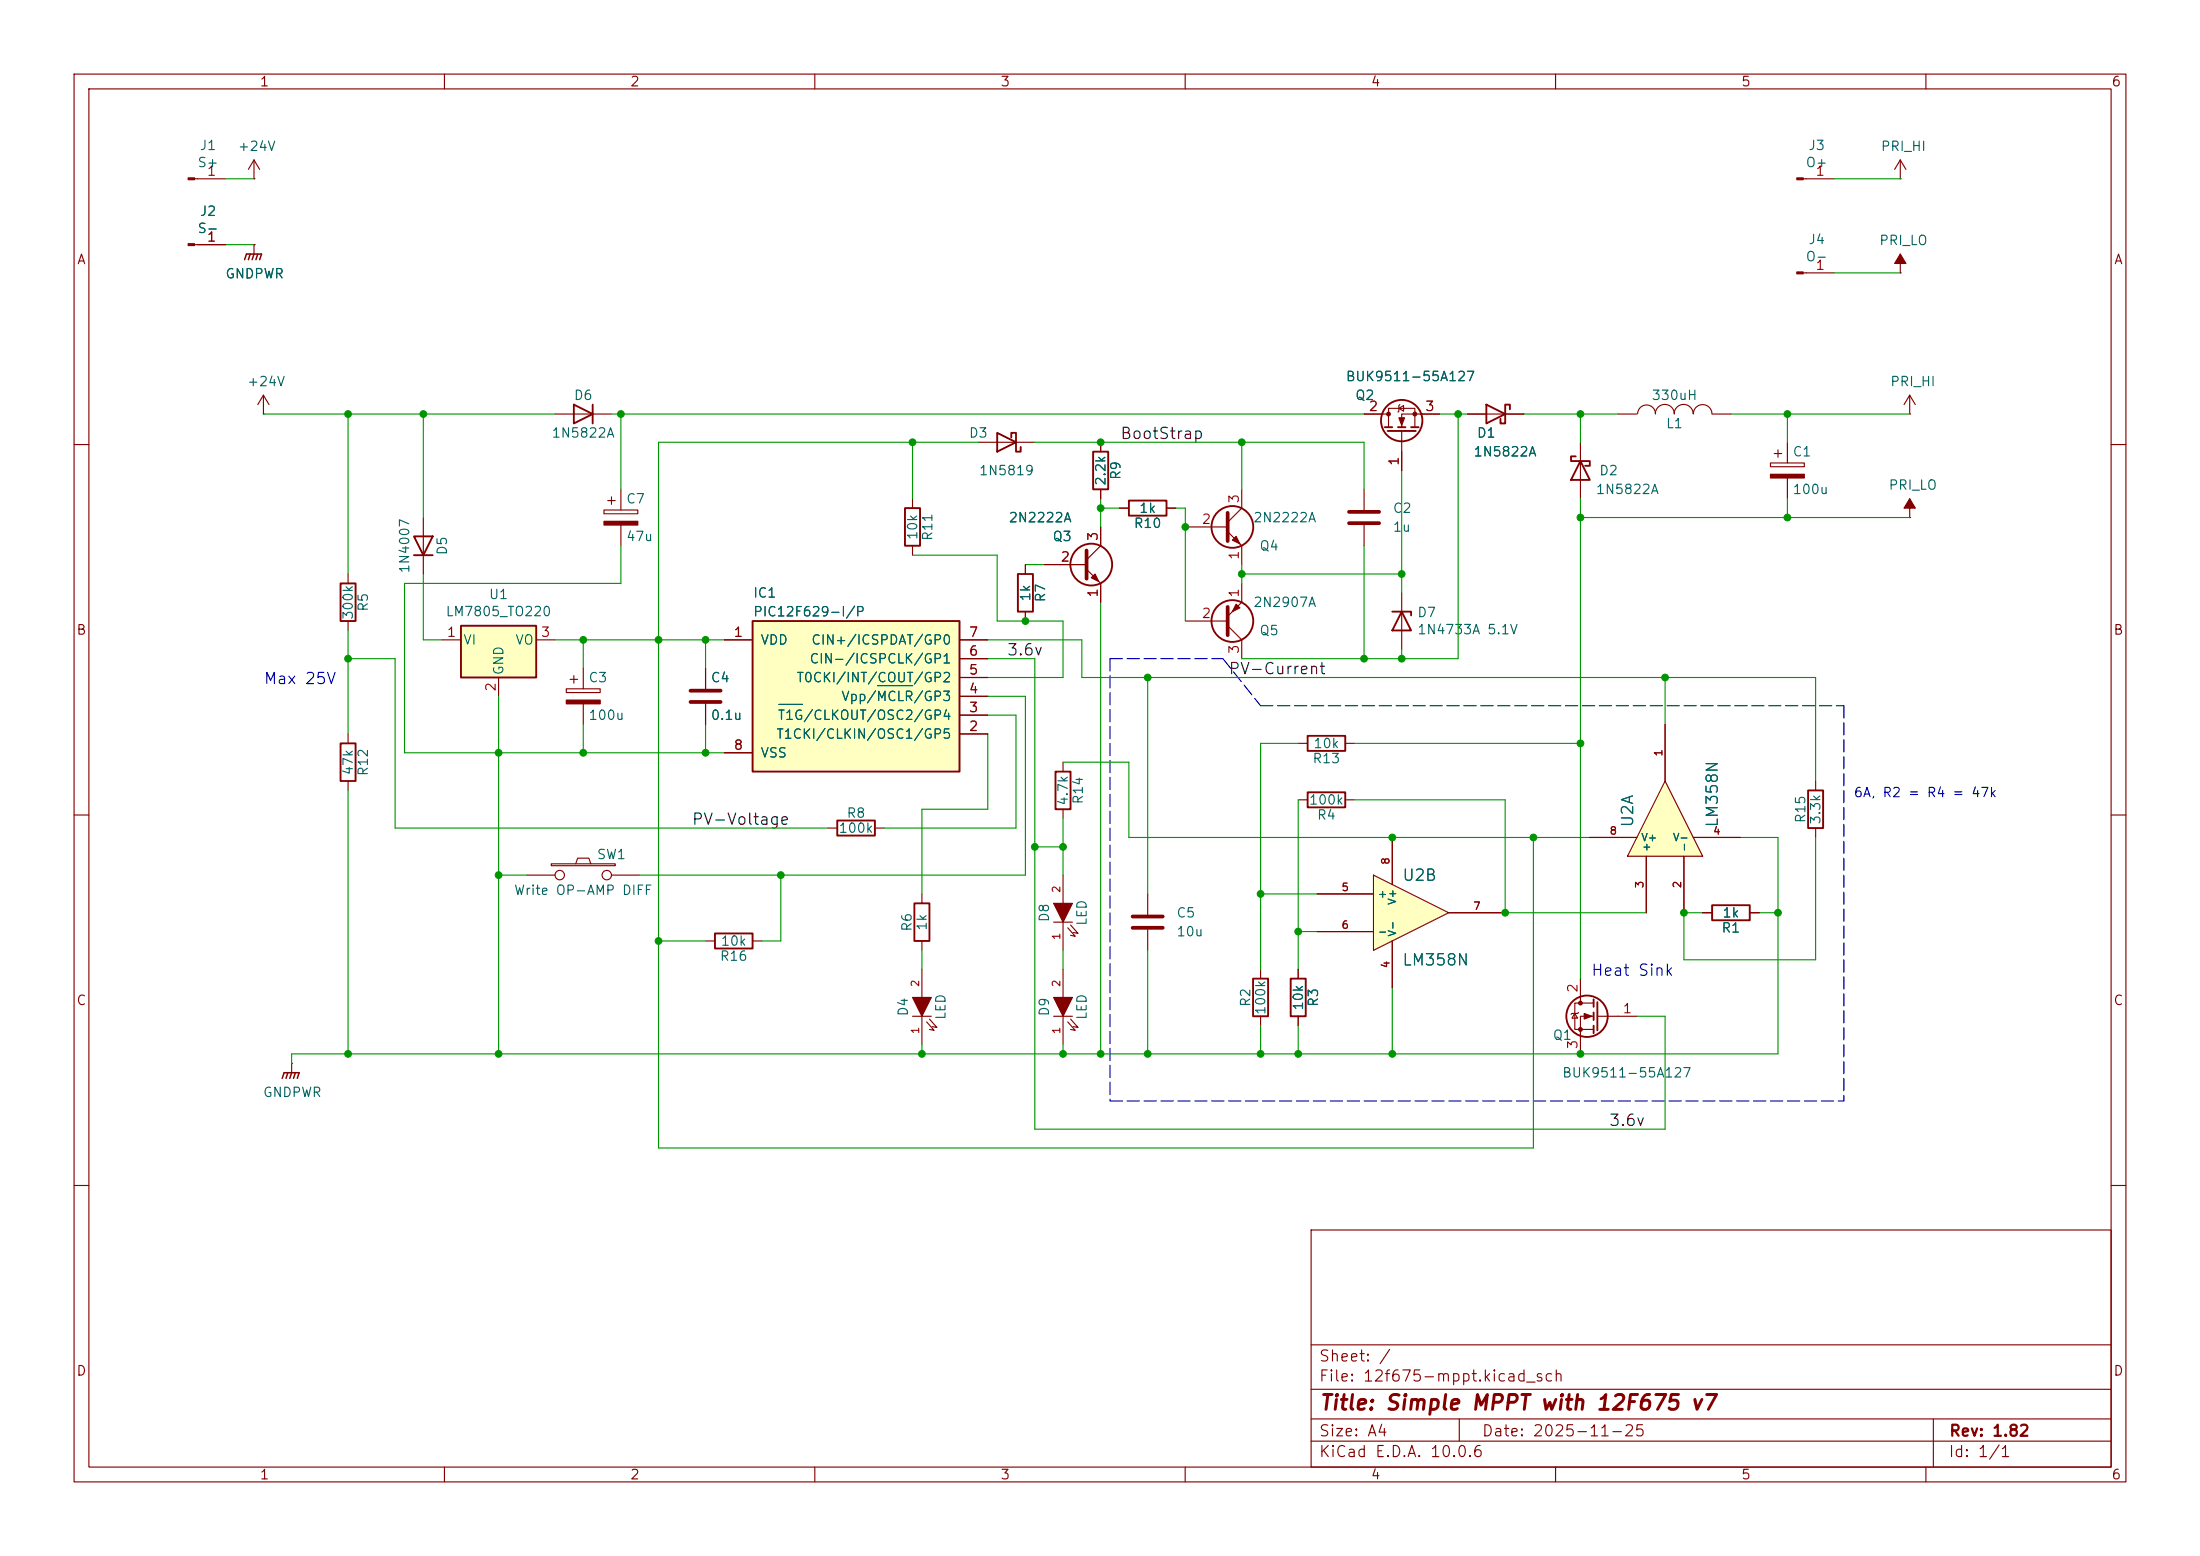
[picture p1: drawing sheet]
<svg xmlns="http://www.w3.org/2000/svg" width="297mm" height="210mm" viewBox="0 0 297 210" stroke-linecap="round" stroke-linejoin="round" font-family="sans-serif">
<g fill="none" stroke="#840000" stroke-width=".15">
<path d="M10 10h277v190h-277zM12 12h273v186h-273zM60 10v2M110 10v2M160 10v2M210 10v2M260 10v2M26.3 33h4.2M26.3 24.1h4.2M34.3 24.1h.1M34.3 33h.1M34.3 21.6l-.8 1.3"/>
<path d="M34.3 21.6l.8 1.3M34.3 21.6v2.5M34.3 33v1.3M74.9 55.9h7.6M198.1 55.9h7.6M218.4 55.9h2.6M221.1 55.9a1.21 1.21 0 0 1 1.2-1.2 1.21 1.21 0 0 1 1.2 1.2M223.5 55.9a1.28 1.28 0 0 1 1.3-1.3 1.28 1.28 0 0 1 1.2 1.3 1.27 1.27 0 0 1 1.3-1.3 1.27 1.27 0 0 1 1.3 1.3 1.27 1.27 0 0 1 1.2-1.3 1.27 1.27 0 0 1 1.3 1.3M231.1 55.9h2.6M10 60h2M47 77.5v1.2M57.1 69.9v7.6"/>
<path d="M138.4 76.2v1.3M141 76.2h5.7M146.7 76.8l1.9 1.9v2.6M148.6 71.1v2.6l-1.9 1.9M285 60h2M47 83.8v1.3M47 99.1v1.2M138.4 82.6v1.2M10 110h2M47 105.4v1.3M111.8 111.8h1.2M118.1 111.8h1.3"/>
<path d="M143.5 102.9v1.2M143.5 109.2v1.3M285 110h2M124.5 120.7v1.2M124.5 127v1.3M10 160h2M177 166h108v32h-108zM285 160h2M60 198v2M110 198v2M160 198v2M177 194.5h108"/>
<path d="M177 191.5h108M177 187.5h108M177 181.5h108M197 191.5v3M210 198v2M260 198v2M261 191.5v6.5"/>
</g>
<g fill="none" stroke="#840000" stroke-width=".25">
<path d="M77.5 54.6l2.5 1.3-2.5 1.3zM80 54.6v2.6M200.7 54.6l2.5 1.3-2.5 1.3zM203.8 55.2v-.6h-.6v2.6h-.6v-.7M46 78.7h2v5.1h-2zM55.9 72.4h2.5l-1.3 2.5zM55.9 74.9h2.5M137.4 77.5h2v5.1h-2zM46 100.3h2v5.1h-2zM113 110.7h5.1v2.1h-5.1zM142.5 104.1h2v5.1h-2zM123.4 121.9h2.1v5.1h-2.1z"/>
<circle cx="147.3" cy="76.2" r="2.82"/>
</g>
<path d="M33 35.1l.3-.8h2l-.2 .8M33.8 34.3l-.3 .8M34.3 34.3l-.3 .8M34.8 34.3l-.3 .8" fill="none" stroke="#840000" stroke-width=".2"/>
<g fill="#840000" stroke="#840000" stroke-width=".15">
<path d="M25.4 32.9h.9v.2h-.9z"/>
<path d="M25.4 24h.9v.3h-.9z"/>
<path d="M147.3 78l.5-.5 .5 1z"/>
</g>
<path d="M146.7 74.3v3.8" fill="none" stroke="#840000" stroke-width=".51"/>
<path d="M62.2 84.5h10.2v6.9h-10.2z" fill="#ffffc2"/>
<path d="M134.6 58.4l2.6 1.3-2.6 1.3zM136.5 59.1v-.7h.7v2.6h.6v-.7M212.7 61.6h-.6v.6h2.5v.7h-.6M213.4 62.2l1.2 2.6h-2.5zM62.2 84.5h10.2v6.9h-10.2zM176.5 106.9h5.1v2.1h-5.1zM169.2 132.1h2v5.1h-2zM174.2 132.1h2.1v5.1h-2.1z" fill="none" stroke="#840000" stroke-width=".25"/>
<g fill="none" stroke="#840000" stroke-width=".15">
<path d="M132.1 59.7h7.6M213.4 59.7v7.6M59.7 86.4h2.5M67.3 91.4v2.6M72.4 86.4h2.5M71.1 118.1h3.8M74.4 116.6h8.7v.2h-8.7zM77.7 116.6l.3-.8h1.5l.3 .8M82.5 118.1h3.9M143.5 118.1v3.8M175.3 108h1.2M181.6 108h1.3"/>
<path d="M123.2 137.2h2.5M124.5 130.8v3.8M124.5 137.2v3.8M125.1 137.9l1 1.2-.6-.2M125.5 137.5l1 1.2-.6-.1M142.2 137.2h2.6M142.2 124.5h2.6M143.5 124.5v3.8M143.5 130.8v3.8M143.5 137.2v3.8M144.1 137.9l1.1 1.2-.7-.2M144.1 125.2l1.1 1.2-.7-.2"/>
<path d="M144.5 137.5l1 1.2-.6-.1M144.5 124.8l1 1.2-.6-.1M154.9 120.7v2.7M154.9 125.5v2.8M170.2 130.8v1.3M170.2 137.2v1.2M175.3 130.8v1.3M175.3 137.2v1.2M39.4 143.5h.1M39.4 143.5v1.3"/>
<circle cx="75.6" cy="118.1" r=".63"/>
<circle cx="81.9" cy="118.1" r=".63"/>
</g>
<g fill="#840000" stroke="#840000" stroke-width=".15">
<path d="M142.2 134.6h2.6l-1.3 2.6z"/>
<path d="M142.2 121.9h2.6l-1.3 2.6z"/>
<path d="M123.2 134.6h2.5l-1.2 2.6z"/>
</g>
<path d="M38.1 145.5l.3-.7h2l-.3 .7M38.9 144.8l-.3 .7M39.4 144.8l-.3 .7M39.9 144.8l-.3 .7" fill="none" stroke="#840000" stroke-width=".2"/>
<path d="M152.9 123.7h4.1M152.9 125.2h4.1" fill="none" stroke="#840000" stroke-width=".51"/>
<path d="M101.6 83.8h27.9v20.3h-27.9z" fill="#ffffc2"/>
<g fill="none" stroke="#840000" stroke-width=".25">
<path d="M186.9 57.7h1.1M187.3 58.2h3.8M188.7 57.7h1M190.5 57.7h1M122.2 68.6h2v5.1h-2zM147.6 61h2v5h-2zM152.4 67.6h5.1v2h-5.1zM101.6 83.8h27.9v20.3h-27.9zM176.5 99.3h5.1v2h-5.1zM188 82.6h2.5v.5M189.2 82.6l1.3 2.5h-2.5zM96.5 126h5.1v2h-5.1z"/>
<circle cx="189.2" cy="56.8" r="2.79"/>
<circle cx="166.4" cy="71.1" r="2.82"/>
<circle cx="166.4" cy="83.8" r="2.82"/>
</g>
<g fill="none" stroke="#840000" stroke-width=".15">
<path d="M243.4 24.1h4.2M35.6 55.9h.1M35.6 53.3l-.8 1.3M35.6 53.3l.7 1.3M35.6 53.3v2.6M148.6 59.7v1.3M184.1 55.9h3.4M187.5 57.7v-2.6h3.5v2.6M188.8 55.1l.7-.4v.8zM189 54.6l-.2 .1v.8l-.1 .1M189.2 58.2v5.3M194.3 55.9h-5.1v1.8"/>
<path d="M81.5 68.8h4.6v.5h-4.6zM82 67.6h1.1M82.5 67.1v1M83.8 66v2.8M83.8 70.9v2.8M123.2 67.3v1.3M123.2 73.7v1.2M148.6 66v1.3M151.1 68.6h1.3M157.5 68.6h1.2M160 71.1h5.7M165.7 71.8l1.9 1.9v2.5"/>
<path d="M167.6 78.7v2.6l-1.9 1.9M167.6 66v2.6l-1.9 1.9M184.1 66v2.8M184.1 70.9v2.8M76.5 93h4.5v.5h-4.5zM77 91.7h1M77.5 91.2v1M78.7 90.2v2.8M78.7 95v2.8M95.2 90.2v2.8M95.2 95v2.8M97.8 86.4h3.8"/>
<path d="M129.5 86.4h3.8M129.5 99.1h3.8M129.5 96.5h3.8M129.5 94h3.8M129.5 91.4h3.8M129.5 88.9h3.8M160 83.8h5.7M165.7 84.5l1.9 1.9v2.5M189.2 80v7.6M97.8 101.6h3.8M175.3 100.3h1.2M181.6 100.3h1.3"/>
<path d="M95.2 127h1.3M101.6 127h1.3"/>
</g>
<path d="M105.1 95.1h3.2M118.5 92.5h4.7" fill="none" stroke="#006464" stroke-width=".15"/>
<g fill="#840000" stroke="#840000" stroke-width=".15">
<path d="M188.8 56.4h.8l-.4 1z"/>
<path d="M242.6 24h.8v.3h-.8z"/>
<path d="M166.4 72.9l.5-.5 .5 1z"/>
<path d="M166.9 81.5l.5 .5-1 .6z"/>
<path d="M76.5 94.5h4.5v.5h-4.5z"/>
<path d="M81.5 70.4h4.6v.5h-4.6z"/>
<circle cx="187.5" cy="55.9" r=".25"/>
<circle cx="191" cy="55.9" r=".25"/>
</g>
<path d="M165.7 69.2v3.8M182.1 69.1h4.1M182.1 70.6h4.1M93.2 93.2h4.1M93.2 94.7h4.1M165.7 81.9v3.8" fill="none" stroke="#840000" stroke-width=".51"/>
<path d="M224.8 105.4l5.1 10.2h-10.2z" fill="#ffffc2"/>
<path d="M224.8 97.8v7.6M214.6 113h6.4M222.2 115.6v7.6M224.8 105.4l5.1 10.2h-10.2zM227.3 115.6v7.6M228.6 113h6.3M229.9 123.2h1.2M236.2 123.2h1.3" fill="none" stroke="#840000" stroke-width=".15"/>
<path d="M231.1 122.2h5.1v2h-5.1z" fill="none" stroke="#840000" stroke-width=".25"/>
<path d="M185.4 118.1l10.2 5.1-10.2 5.1z" fill="#ffffc2"/>
<g fill="none" stroke="#840000" stroke-width=".15">
<path d="M26.7 33h3.8M34.3 33h.1M243.4 36.8h4.2M256.5 24.1h.1M256.5 36.8h.1M256.5 21.6l-.7 1.3M256.5 21.6l.8 1.3M256.5 21.6v2.5M256.5 34.3v2.5M148.6 59.7v1.3M184.1 55.9h2.6M191.8 55.9h2.5"/>
<path d="M198.1 55.9h2.6M203.2 55.9h2.5M241.3 59.7v2.8M257.8 55.9h.1M257.8 53.3l-.8 1.3M257.8 53.3l.8 1.3M257.8 53.3v2.6M138.4 76.2v1.3M141 76.2h5.7M148.6 66v1.3M148.6 71.1v2.6M148.6 78.7v2.6"/>
<path d="M151.1 68.6h1.3M157.5 68.6h1.2M189.2 61v2.5M239 62.5h4.6v.5h-4.6zM239.5 61.2h1M240 60.7v1M241.3 64.5v2.8M257.8 69.9h.1M257.8 67.3v2.6M95.2 90.2v2.8M95.2 95v2.8M97.8 86.4h3.8"/>
<path d="M129.5 86.4h3.8M129.5 99.1h3.8M129.5 96.5h3.8M129.5 94h3.8M129.5 91.4h3.8M129.5 88.9h3.8M138.4 82.6v1.2M224.8 97.8v7.6M97.8 101.6h3.8M185.4 118.1l10.2 5.1-10.2 5.1zM188 113v6.4M214.6 113h6.4"/>
<path d="M222.2 115.6v7.6M227.3 115.6v7.6M228.6 113h6.3M245.1 105.4v1.3M245.1 111.8v1.2M175.3 130.8v1.3M175.3 137.2v1.2M177.8 120.7h7.6M177.8 125.7h7.6M188 127v6.4M195.6 123.2h7.6M212.6 136.8l.4 .6h-.8z"/>
<path d="M213.1 136.7l-.1 .1h-.8l-.1 .1M213.4 132.1v3.3M215.1 135.4h-2.5v3.5h2.5M215.1 137.2h-1.7v5M215.6 137.2h5.4M229.9 123.2h1.2M236.2 123.2h1.3"/>
</g>
<g fill="none" stroke="#840000" stroke-width=".25">
<path d="M244.1 106.7h2v5.1h-2zM215.1 134.9v1M215.1 136.7v1M215.1 138.4v1M215.6 135.3v3.8"/>
<circle cx="214.2" cy="137.2" r="2.79"/>
</g>
<g fill="#840000" stroke="#840000" stroke-width=".15">
<path d="M213.9 136.8l1 .4-1 .3z"/>
<path d="M256.5 34.3l.8 1.3h-1.5z"/>
<path d="M242.6 36.7h.8v.3h-.8z"/>
<path d="M239 64h4.6v.5h-4.6z"/>
<path d="M257.8 67.3l.8 1.3h-1.6z"/>
<circle cx="213.4" cy="135.4" r=".25"/>
<circle cx="213.4" cy="138.9" r=".25"/>
</g>
<path d="M149.9 88.9v59.7M149.9 88.9h15.2M165.1 88.9l5.1 6.4M170.2 95.3h78.7M248.9 95.3v53.3M149.9 148.6h99" fill="none" stroke="#0000c2" stroke-width=".15" stroke-dasharray="1.7 .6"/>
<g fill="none" stroke="#009600" stroke-width=".15">
<path d="M30.5 33h3.8M30.5 24.1h3.8M247.6 36.8h8.9M247.6 24.1h8.9M35.6 55.9h39.3M47 55.9v21.6M57.1 55.9v14M82.5 55.9h101.6M83.8 55.9v10.1M123.2 59.7v7.6M132.1 59.7h-43.2v95.2h118.1v-41.9M139.7 59.7h44.4v6.3"/>
<path d="M167.6 59.7v6.3M194.3 55.9h3.8M196.8 55.9v33h-29.2M205.7 55.9h12.7M213.4 55.9v3.8M233.7 55.9h24.1M241.3 55.9v3.8M57.1 77.5v8.9h2.6M83.8 73.7v5h-29.2v22.9h43.2M123.2 74.9h11.4v8.9h8.9v7.6h-10.2M138.4 76.2h2.6M148.6 67.3v3.8"/>
<path d="M148.6 68.6h2.5M158.7 68.6h1.3v15.2M167.6 76.2v2.5M167.6 77.5h21.6M184.1 73.7v15.2M189.2 63.5v16.5M213.4 67.3v64.8M213.4 69.9h44.4M241.3 67.3v2.6M47 88.9h6.3v22.9h58.5M47 85.1v14M67.3 94v48.2"/>
<path d="M74.9 86.4h22.9M78.7 86.4v3.8M78.7 97.8v3.8M95.2 86.4v3.8M95.2 97.8v3.8M133.3 99.1v10.1h-8.8v11.5M133.3 94h5.1v24.1h-52M133.3 86.4h12.7v5h99.1v14M133.3 88.9h6.4v63.5h85.1v-15.2h-3.8M133.3 96.5h3.9v15.3h-17.8M148.6 81.3v60.9M154.9 91.4v29.3"/>
<path d="M189.2 87.6v1.3M224.8 91.4v6.4M47 106.7v35.5M67.3 118.1h3.8M105.4 118.1v8.9h-2.5M139.7 114.3h3.8M143.5 110.5v7.6M143.5 102.9h8.9v10.1h62.2M175.3 100.3h-5.1v30.5M175.3 108v22.8M182.9 108h20.3v15.2h19M182.9 100.3h30.5"/>
<path d="M234.9 113h5.1v29.2h-200.6v1.3M245.1 113v16.5h-17.8v-6.3h2.6M88.9 127h6.3M124.5 128.3v2.5M143.5 128.3v2.5M154.9 128.3v13.9M170.2 138.4v3.8M170.2 120.7h7.6M175.3 138.4v3.8M175.3 125.7h2.5M188 133.4v8.8M237.5 123.2h2.5"/>
<path d="M124.5 141v1.2M143.5 141v1.2"/>
</g>
<path d="M105.1 95.1h3.2M118.5 92.5h4.7" fill="none" stroke="#006464" stroke-width=".15"/>
<g fill="#009600" stroke="#009600" stroke-width=".14">
<circle cx="47" cy="88.9" r=".46"/>
<circle cx="78.7" cy="101.6" r=".46"/>
<circle cx="67.3" cy="101.6" r=".46"/>
<circle cx="47" cy="142.2" r=".46"/>
<circle cx="138.4" cy="83.8" r=".46"/>
<circle cx="148.6" cy="59.7" r=".46"/>
<circle cx="88.9" cy="86.4" r=".46"/>
<circle cx="78.7" cy="86.4" r=".46"/>
<circle cx="95.2" cy="86.4" r=".46"/>
<circle cx="57.1" cy="55.9" r=".46"/>
<circle cx="123.2" cy="59.7" r=".46"/>
<circle cx="83.8" cy="55.9" r=".46"/>
<circle cx="47" cy="55.9" r=".46"/>
<circle cx="67.3" cy="118.1" r=".46"/>
<circle cx="88.9" cy="127" r=".46"/>
<circle cx="67.3" cy="142.2" r=".46"/>
<circle cx="105.4" cy="118.1" r=".46"/>
<circle cx="95.2" cy="101.6" r=".46"/>
<circle cx="124.5" cy="142.2" r=".46"/>
<circle cx="188" cy="113" r=".46"/>
<circle cx="207" cy="113" r=".46"/>
<circle cx="227.3" cy="123.2" r=".46"/>
<circle cx="203.2" cy="123.2" r=".46"/>
<circle cx="241.3" cy="55.9" r=".46"/>
<circle cx="213.4" cy="100.3" r=".46"/>
<circle cx="224.8" cy="91.4" r=".46"/>
<circle cx="241.3" cy="69.9" r=".46"/>
<circle cx="196.8" cy="55.9" r=".46"/>
<circle cx="213.4" cy="55.9" r=".46"/>
<circle cx="240" cy="123.2" r=".46"/>
<circle cx="213.4" cy="69.9" r=".46"/>
<circle cx="139.7" cy="114.3" r=".46"/>
<circle cx="148.6" cy="142.2" r=".46"/>
<circle cx="143.5" cy="142.2" r=".46"/>
<circle cx="184.1" cy="88.9" r=".46"/>
<circle cx="154.9" cy="91.4" r=".46"/>
<circle cx="143.5" cy="114.3" r=".46"/>
<circle cx="148.6" cy="68.6" r=".46"/>
<circle cx="160" cy="71.1" r=".46"/>
<circle cx="167.6" cy="59.7" r=".46"/>
<circle cx="167.6" cy="77.5" r=".46"/>
<circle cx="189.2" cy="77.5" r=".46"/>
<circle cx="154.9" cy="142.2" r=".46"/>
<circle cx="170.2" cy="142.2" r=".46"/>
<circle cx="175.3" cy="142.2" r=".46"/>
<circle cx="189.2" cy="88.9" r=".46"/>
<circle cx="170.2" cy="120.7" r=".46"/>
<circle cx="175.3" cy="125.7" r=".46"/>
<circle cx="188" cy="142.2" r=".46"/>
<circle cx="213.4" cy="142.2" r=".46"/>
</g>
<text font-size="2" fill="#840000" x="178" y="190.8">Title: Simple MPPT with 12F675 v7</text>
<g font-size="1.5" fill="#0f0f0f">
<text x="151.1" y="59.6">BootStrap</text>
<text x="135.8" y="88.9">3.6v</text>
<text x="165.8" y="91.4">PV-Current</text>
<text x="93.3" y="111.7">PV-Voltage</text>
<text x="217.1" y="152.4">3.6v</text>
</g>
<g font-size="1.5" fill="#0000c2">
<text x="35.5" y="92.7">Max 25V</text>
<text x="214.7" y="132.1">Heat Sink</text>
</g>
<g font-size="1.5" fill="#006464">
<text x="220.9" y="111.8" transform="rotate(-90 220.9 111.8)">U2A</text>
<text x="232.3" y="111.8" transform="rotate(-90 232.3 111.8)">LM358N</text>
<text x="189.2" y="119.3">U2B</text>
<text x="189.2" y="130.7">LM358N</text>
</g>
<g font-size="1.5" fill="#840000">
<text x="178" y="184.1">Sheet: /</text>
<text x="178" y="186.8">File: 12f675-mppt.kicad_sch</text>
<text x="178" y="197">KiCad E.D.A. 10.0.6</text>
<text x="178" y="194.2">Size: A4</text>
<text x="200" y="194.2">Date: 2025-11-25</text>
<text x="263" y="197">Id: 1/1</text>
<text x="263" y="194.2">Rev: 1.82</text>
</g>
<g font-size="1.3" fill="#840000">
<text x="35" y="12">1</text>
<text x="85" y="12">2</text>
<text x="135" y="12">3</text>
<text x="185" y="12">4</text>
<text x="235" y="12">5</text>
<text x="285" y="12">6</text>
<text x="10.3" y="36">A</text>
<text x="285.3" y="36">A</text>
<text x="10.2" y="86">B</text>
<text x="285.2" y="86">B</text>
<text x="10.2" y="136">C</text>
<text x="285.2" y="136">C</text>
<text x="10.2" y="186">D</text>
<text x="285.2" y="186">D</text>
<text x="35" y="200">1</text>
<text x="85" y="200">2</text>
<text x="135" y="200">3</text>
<text x="185" y="200">4</text>
<text x="235" y="200">5</text>
<text x="285" y="200">6</text>
</g>
<g font-size="1.3" fill="#006464">
<text x="26.6" y="22.9">S+</text>
<text x="26.9" y="20.6">J1</text>
<text x="32" y="20.7">+24V</text>
<text x="243.7" y="22.9">O+</text>
<text x="244" y="20.6">J3</text>
<text x="253.8" y="20.7">PRI_HI</text>
<text x="26.9" y="29.5">J2</text>
<text x="26.6" y="31.8">S-</text>
<text x="243.7" y="35.6">O-</text>
<text x="244" y="33.3">J4</text>
<text x="253.6" y="33.4">PRI_LO</text>
<text x="30.3" y="37.9">GNDPWR</text>
<text x="33.3" y="52.4">+24V</text>
<text x="181.6" y="51.8">BUK9511-55A127</text>
<text x="255.1" y="52.4">PRI_HI</text>
<text x="74.4" y="59.4">1N5822A</text>
<text x="77.4" y="54.3">D6</text>
<text x="130.7" y="59.4">D3</text>
<text x="182.9" y="54.3">Q2</text>
<text x="199.3" y="59.4">D1</text>
<text x="222.9" y="54.3">330uH</text>
<text x="224.8" y="58.1">L1</text>
<text x="132.1" y="64.5">1N5819</text>
<text x="149.6" y="65.7" transform="rotate(-90 149.6 65.7)">2.2k</text>
<text x="151.6" y="64.9" transform="rotate(-90 151.6 64.9)">R9</text>
<text x="198.8" y="61.9">1N5822A</text>
<text x="215.8" y="64.5">D2</text>
<text x="241.9" y="61.9">C1</text>
<text x="84.4" y="68.3">C7</text>
<text x="136.1" y="70.8">2N2222A</text>
<text x="153" y="71.6">R10</text>
<text x="153.7" y="69.5">1k</text>
<text x="169.1" y="70.8">2N2222A</text>
<text x="187.9" y="69.5">C2</text>
<text x="215.3" y="67">1N5822A</text>
<text x="241.9" y="67">100u</text>
<text x="254.9" y="66.4">PRI_LO</text>
<text x="55.6" y="77.5" transform="rotate(-90 55.6 77.5)">1N4007</text>
<text x="60.7" y="75" transform="rotate(-90 60.7 75)">D5</text>
<text x="84.4" y="73.4">47u</text>
<text x="124.2" y="73" transform="rotate(-90 124.2 73)">10k</text>
<text x="126.2" y="73.1" transform="rotate(-90 126.2 73.1)">R11</text>
<text x="142" y="73.4">Q3</text>
<text x="169.9" y="74.6">Q4</text>
<text x="187.9" y="72.1">1u</text>
<text x="48" y="83.7" transform="rotate(-90 48 83.7)">300k</text>
<text x="50" y="82.6" transform="rotate(-90 50 82.6)">R5</text>
<text x="60.1" y="83.5">LM7805_TO220</text>
<text x="65.9" y="81.2">U1</text>
<text x="101.6" y="81">IC1</text>
<text x="101.6" y="83.5">PIC12F629-I/P</text>
<text x="139.4" y="81.3" transform="rotate(-90 139.4 81.3)">1k</text>
<text x="141.4" y="81.4" transform="rotate(-90 141.4 81.4)">R7</text>
<text x="169.1" y="82.2">2N2907A</text>
<text x="191.2" y="83.6">D7</text>
<text x="62.5" y="87.3">VI</text>
<text x="69.5" y="87.3">VO</text>
<text x="102.6" y="87.3">VDD</text>
<text x="109.2" y="89.9">CIN-/ICSPCLK/GP1</text>
<text x="109.4" y="87.3">CIN+/ICSPDAT/GP0</text>
<text x="169.9" y="86.1">Q5</text>
<text x="191.2" y="85.9">1N4733A 5.1V</text>
<text x="68.3" y="91.2" transform="rotate(-90 68.3 91.2)">GND</text>
<text x="79.4" y="92.4">C3</text>
<text x="95.9" y="92.4">C4</text>
<text x="107.4" y="92.4">T0CKI/INT/COUT/GP2</text>
<text x="113.5" y="94.9">Vpp/MCLR/GP3</text>
<text x="79.4" y="97.5">100u</text>
<text x="95.9" y="97.5">0.1u</text>
<text x="104.7" y="100">T1CKI/CLKIN/OSC1/GP5</text>
<text x="104.9" y="97.5">T1G/CLKOUT/OSC2/GP4</text>
<text x="177.2" y="101.3">10k</text>
<text x="48" y="104.7" transform="rotate(-90 48 104.7)">47k</text>
<text x="50" y="104.8" transform="rotate(-90 50 104.8)">R12</text>
<text x="102.6" y="102.6">VSS</text>
<text x="177.1" y="103.3">R13</text>
<text x="113.1" y="112.7">100k</text>
<text x="114.2" y="110.7">R8</text>
<text x="144.5" y="108.8" transform="rotate(-90 144.5 108.8)">4.7k</text>
<text x="146.5" y="108.7" transform="rotate(-90 146.5 108.7)">R14</text>
<text x="176.6" y="108.9">100k</text>
<text x="177.7" y="110.9">R4</text>
<text x="244" y="111.2" transform="rotate(-90 244 111.2)">R15</text>
<text x="246.1" y="111.4" transform="rotate(-90 246.1 111.4)">3.3k</text>
<text x="80.5" y="116.3">SW1</text>
<text x="69.3" y="121.1">Write OP-AMP DIFF</text>
<text x="123.4" y="125.8" transform="rotate(-90 123.4 125.8)">R6</text>
<text x="125.4" y="125.7" transform="rotate(-90 125.4 125.7)">1k</text>
<text x="141.9" y="124.6" transform="rotate(-90 141.9 124.6)">D8</text>
<text x="147" y="125" transform="rotate(-90 147 125)">LED</text>
<text x="158.7" y="124.2">C5</text>
<text x="232.4" y="124.2">1k</text>
<text x="97.1" y="130">R16</text>
<text x="97.2" y="128">10k</text>
<text x="158.7" y="126.7">10u</text>
<text x="232.3" y="126.2">R1</text>
<text x="122.9" y="137.3" transform="rotate(-90 122.9 137.3)">D4</text>
<text x="128" y="137.7" transform="rotate(-90 128 137.7)">LED</text>
<text x="141.9" y="137.3" transform="rotate(-90 141.9 137.3)">D9</text>
<text x="147" y="137.7" transform="rotate(-90 147 137.7)">LED</text>
<text x="169.1" y="136" transform="rotate(-90 169.1 136)">R2</text>
<text x="171.1" y="137.1" transform="rotate(-90 171.1 137.1)">100k</text>
<text x="176.2" y="136.5" transform="rotate(-90 176.2 136.5)">10k</text>
<text x="178.3" y="136" transform="rotate(-90 178.3 136)">R3</text>
<text x="209.5" y="140.7">Q1</text>
<text x="35.4" y="148.4">GNDPWR</text>
<text x="210.8" y="145.7">BUK9511-55A127</text>
</g>
<g font-size="1.3" fill="#a90000">
<text x="27.8" y="24">1</text>
<text x="245" y="24">1</text>
<text x="27.8" y="32.9">1</text>
<text x="245" y="36.7">1</text>
<text x="184.7" y="55.8">2</text>
<text x="192.3" y="55.8">3</text>
<text x="189.1" y="63" transform="rotate(-90 189.1 63)">1</text>
<text x="162.1" y="71">2</text>
<text x="167.6" y="68" transform="rotate(-90 167.6 68)">3</text>
<text x="143.1" y="76.1">2</text>
<text x="148.5" y="73.1" transform="rotate(-90 148.5 73.1)">3</text>
<text x="167.6" y="75.7" transform="rotate(-90 167.6 75.7)">1</text>
<text x="148.5" y="80.7" transform="rotate(-90 148.5 80.7)">1</text>
<text x="162.1" y="83.7">2</text>
<text x="167.6" y="80.7" transform="rotate(-90 167.6 80.7)">1</text>
<text x="60.2" y="86.3">1</text>
<text x="72.9" y="86.3">3</text>
<text x="99" y="86.3">1</text>
<text x="130.7" y="88.8">6</text>
<text x="130.7" y="86.3">7</text>
<text x="167.6" y="88.4" transform="rotate(-90 167.6 88.4)">3</text>
<text x="67.2" y="93.4" transform="rotate(-90 67.2 93.4)">2</text>
<text x="130.7" y="93.9">4</text>
<text x="130.7" y="91.4">5</text>
<text x="99" y="101.5">8</text>
<text x="130.7" y="99">2</text>
<text x="130.7" y="96.4">3</text>
<text x="213.3" y="134.1" transform="rotate(-90 213.3 134.1)">2</text>
<text x="219" y="137.1">1</text>
<text x="213.3" y="141.7" transform="rotate(-90 213.3 141.7)">3</text>
</g>
<text font-size="1.3" fill="#0000c2" x="250.2" y="107.9">6A, R2 = R4 = 47k</text>
<g font-size="1" fill="#a90000">
<text x="224.7" y="102.2" transform="rotate(-90 224.7 102.2)">1</text>
<text x="217.2" y="112.9">8</text>
<text x="231.2" y="112.9">4</text>
<text x="187.8" y="116.8" transform="rotate(-90 187.8 116.8)">8</text>
<text x="222.1" y="120" transform="rotate(-90 222.1 120)">3</text>
<text x="227.2" y="120" transform="rotate(-90 227.2 120)">2</text>
<text x="143.4" y="120.6" transform="rotate(-90 143.4 120.6)">2</text>
<text x="181" y="120.5">5</text>
<text x="181" y="125.6">6</text>
<text x="198.8" y="123.1">7</text>
<text x="143.4" y="127" transform="rotate(-90 143.4 127)">1</text>
<text x="187.8" y="130.8" transform="rotate(-90 187.8 130.8)">4</text>
<text x="124.3" y="133.3" transform="rotate(-90 124.3 133.3)">2</text>
<text x="143.4" y="133.3" transform="rotate(-90 143.4 133.3)">2</text>
<text x="124.3" y="139.7" transform="rotate(-90 124.3 139.7)">1</text>
<text x="143.4" y="139.7" transform="rotate(-90 143.4 139.7)">1</text>
</g>
<g font-size="1" fill="#006464">
<text x="221.5" y="113.8">V+</text>
<text x="225.8" y="113.8">V-</text>
<text x="223" y="115.1" transform="rotate(-90 223 115.1)">+</text>
<text x="228.1" y="115.1" transform="rotate(-90 228.1 115.1)">-</text>
<text x="185.9" y="121.4">+</text>
<text x="188.7" y="122.2" transform="rotate(-90 188.7 122.2)">V+</text>
<text x="185.9" y="126.5">-</text>
<text x="188.7" y="126.5" transform="rotate(-90 188.7 126.5)">V-</text>
</g>
</svg>
